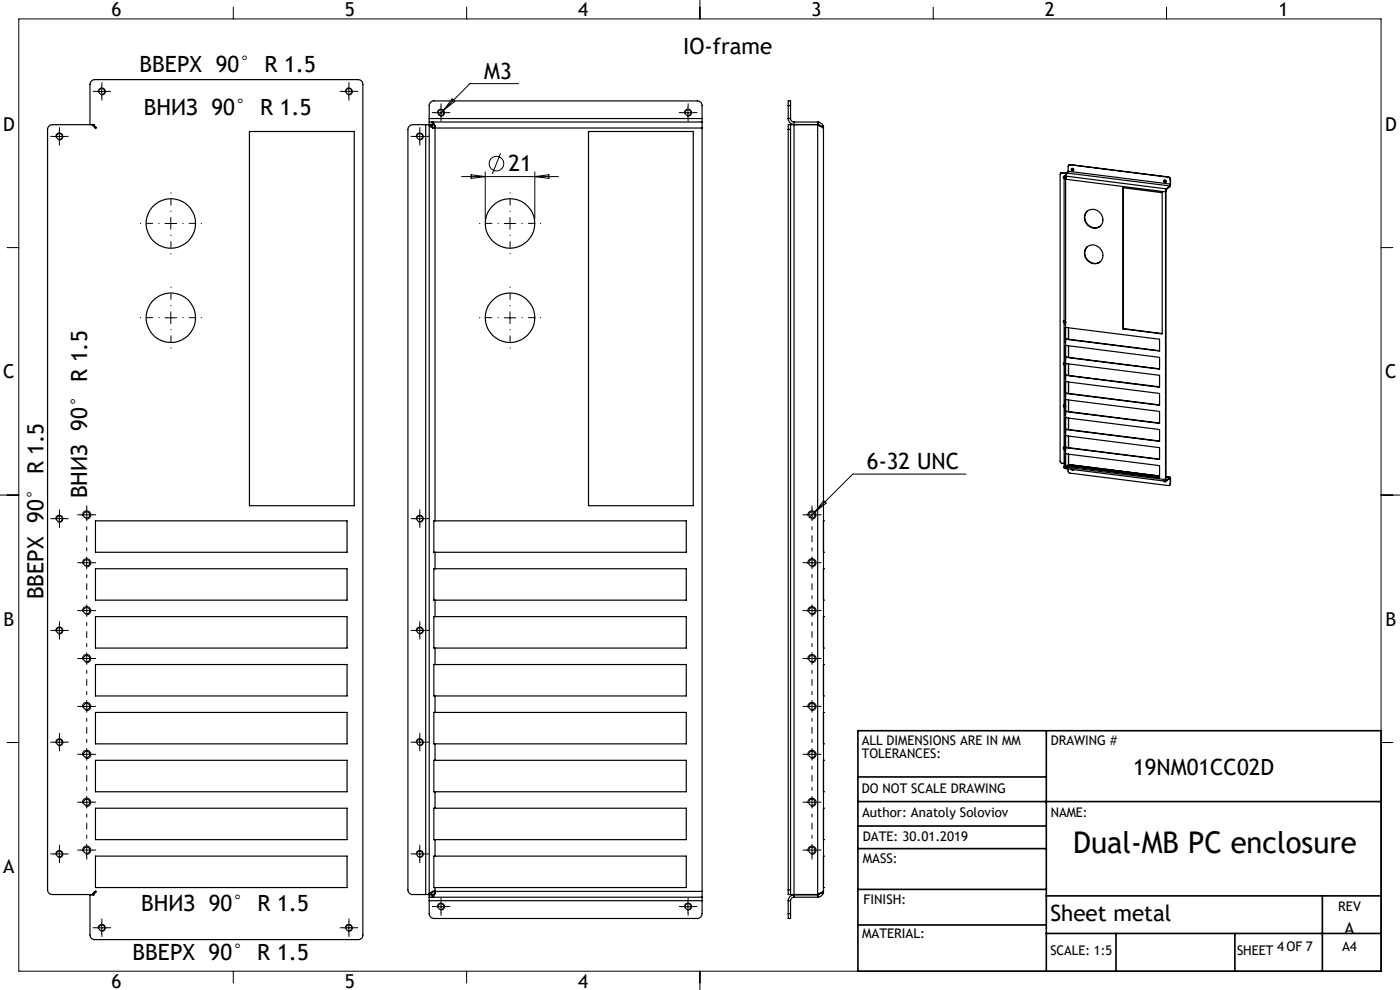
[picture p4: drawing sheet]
<svg xmlns="http://www.w3.org/2000/svg" width="297mm" height="210mm" viewBox="0 0 297 210" stroke-linecap="round" stroke-linejoin="round" font-family="sans-serif">
<g fill="none" stroke="#000" stroke-width=".21">
<path d="M4 4h289v202h-289zM20.4 19.4h2.5M20.9 19.6a.75 .75 0 0 1 .6-.9 .75 .75 0 0 1 .9 .8 .75 .75 0 0 1-1 .6M21.6 18.2v2.5M49.5 1.5v2.5M72.8 19.4h2.4M73.3 19.6a.76 .76 0 0 1 .6-1 .76 .76 0 0 1 .9 .9 .76 .76 0 0 1-1 .6M74 18.2v2.5M99 1.5v2.5M110 17.7h-10.3l-5.6 5.7M148.5 0v4M198 1.5v2.5"/>
<path d="M247.5 1.5v2.5M11.4 29h2.5M11.9 29.1a.74 .74 0 0 1 .6-.9 .74 .74 0 0 1 .8 .8 .74 .74 0 0 1-.9 .7M12.6 27.7v2.5M87.8 29h2.5M88.3 29.1a.74 .74 0 0 1 .7-.9 .74 .74 0 0 1 .8 .8 .74 .74 0 0 1-.9 .7M89 27.7v2.5M92.3 23.9h2.5M92.8 24.1a.75 .75 0 0 1 .7-1 .75 .75 0 0 1 .8 .9 .75 .75 0 0 1-1 .6M93.6 22.6v2.5M94.1 23.4l-1.1 1M95.9 21l.6 .5-2.4 1.9z"/>
<path d="M97.9 37.5h20.6M99.9 37.1l3 .4-3 .3zM102.9 36.5v9.9M106.2 32.5l-1.8 4.4M113.5 36.5v9.9M113.5 37.5l3-.4v.7zM144.7 23.9h2.5M145.2 24.1a.75 .75 0 0 1 .7-1 .75 .75 0 0 1 .8 .9 .75 .75 0 0 1-.9 .6M145.9 22.6v2.5M1.5 52.5h2.5M35 47.4h2.5M36.2 46.1v2.5"/>
<path d="M107 47.4h2.4M108.2 46.1v2.5M293 52.5h2.5M35 67.4h2.5M36.2 66.1v2.5M107 67.4h2.4M108.2 66.1v2.5M225.9 68.3h.1a.39 .39 0 0 1-.2 .6zM225.9 72.1a.38 .38 0 0 1-.1 .6zM225.9 75.9a.38 .38 0 0 1-.1 .7zM225.9 79.8h.1a.39 .39 0 0 1-.2 .6zM225.9 83.6a.38 .38 0 0 1-.1 .6z"/>
<path d="M225.9 87.4a.35 .35 0 0 1-.1 .6zM225.9 91.3a.35 .35 0 0 1-.1 .6zM225.9 95.1a.38 .38 0 0 1-.1 .6zM0 105h4M11.4 110h2.5M11.9 110.2a.75 .75 0 0 1 .6-.9 .75 .75 0 0 1 .9 .8 .75 .75 0 0 1-1 .7M12.6 108.8v2.5M17.1 119.4h2.5M17.5 109.5a.88 .88 0 0 1 .8-1.2 .88 .88 0 0 1 .9 1 .88 .88 0 0 1-1 .8M17.5 119.6a.88 .88 0 0 1 .8-1.1 .88 .88 0 0 1 .9 .9 .88 .88 0 0 1-1 .8M18.4 118.1v2.5M87.8 110h2.5"/>
<path d="M88.3 110.2a.75 .75 0 0 1 .7-.9 .75 .75 0 0 1 .8 .8 .75 .75 0 0 1-.9 .7M89 108.8v2.5M171 119.4h2.5M171.4 109.5a.87 .87 0 0 1 .8-1.1 .87 .87 0 0 1 .9 .9 .87 .87 0 0 1-1.1 .8M171.4 119.6a.87 .87 0 0 1 .8-1.1 .87 .87 0 0 1 .9 1 .87 .87 0 0 1-1.1 .7M172.3 118.1v2.5M174.7 106.2l.6 .5-2.4 1.9zM204.9 100.6h-24l-9.3 9.2M293 105h4M11.4 133.7h2.5M11.9 133.9a.75 .75 0 0 1 .6-.9 .75 .75 0 0 1 .9 .8 .75 .75 0 0 1-1 .7M12.6 132.5v2.5"/>
<path d="M17.5 129.8a.88 .88 0 0 1 .8-1.1 .88 .88 0 0 1 .9 .9 .88 .88 0 0 1-1 .8M17.5 139.9a.88 .88 0 0 1 .8-1.1 .88 .88 0 0 1 .9 .9 .88 .88 0 0 1-1 .8M87.8 133.7h2.5M88.3 133.9a.75 .75 0 0 1 .7-.9 .75 .75 0 0 1 .8 .8 .75 .75 0 0 1-.9 .7M89 132.5v2.5M171.4 129.8a.87 .87 0 0 1 .8-1.1 .87 .87 0 0 1 .9 .9 .87 .87 0 0 1-1.1 .8M171.4 139.9a.87 .87 0 0 1 .8-1.1 .87 .87 0 0 1 .9 1 .87 .87 0 0 1-1.1 .7M1.5 157.5h2.5M11.4 157.4h2.5M11.9 157.6a.75 .75 0 0 1 .6-.9 .75 .75 0 0 1 .9 .8 .75 .75 0 0 1-1 .7M12.6 156.2v2.5M17.5 150.1a.88 .88 0 0 1 .8-1.1 .88 .88 0 0 1 .9 .9 .88 .88 0 0 1-1 .8"/>
<path d="M87.8 157.4h2.5M88.3 157.6a.75 .75 0 0 1 .7-.9 .75 .75 0 0 1 .8 .8 .75 .75 0 0 1-.9 .7M89 156.2v2.5M171.4 150.1a.87 .87 0 0 1 .8-1.1 .87 .87 0 0 1 .9 .9 .87 .87 0 0 1-1.1 .8M293 157.5h2.5M12.6 179.9v2.5M17.5 160.3a.88 .88 0 0 1 .8-1.2 .88 .88 0 0 1 .9 1 .88 .88 0 0 1-1 .8M17.5 170.4a.88 .88 0 0 1 .8-1.1 .88 .88 0 0 1 .9 .9 .88 .88 0 0 1-1 .8M89 179.9v2.5M171.4 160.3a.87 .87 0 0 1 .8-1.1 .87 .87 0 0 1 .9 .9 .87 .87 0 0 1-1.1 .8M171.4 170.4a.87 .87 0 0 1 .8-1.1 .87 .87 0 0 1 .9 1 .87 .87 0 0 1-1.1 .7M11.4 181.1h2.5"/>
<path d="M11.9 181.4a.75 .75 0 0 1 .6-1 .75 .75 0 0 1 .9 .8 .75 .75 0 0 1-1 .7M17.5 180.6a.88 .88 0 0 1 .8-1.1 .88 .88 0 0 1 .9 .9 .88 .88 0 0 1-1 .8M20.4 196.8h2.5M20.9 197a.75 .75 0 0 1 .6-.9 .75 .75 0 0 1 .9 .8 .75 .75 0 0 1-1 .6M21.6 195.6v2.5M72.8 196.8h2.4M73.3 197a.76 .76 0 0 1 .6-.9 .76 .76 0 0 1 .9 .8 .76 .76 0 0 1-1 .6M74 195.6v2.5M87.8 181.1h2.5M88.3 181.4a.75 .75 0 0 1 .7-1 .75 .75 0 0 1 .8 .8 .75 .75 0 0 1-.9 .7M92.3 192.3h2.5M92.8 192.5a.75 .75 0 0 1 .7-.9 .75 .75 0 0 1 .8 .8 .75 .75 0 0 1-1 .6"/>
<path d="M93.6 191.1v2.5M144.7 192.3h2.5M145.2 192.5a.75 .75 0 0 1 .7-.9 .75 .75 0 0 1 .8 .8 .75 .75 0 0 1-.9 .6M145.9 191.1v2.5M171.4 180.6a.87 .87 0 0 1 .8-1.1 .87 .87 0 0 1 .9 .9 .87 .87 0 0 1-1.1 .8M49.5 206v2.5M99 206v2.5M148.5 206v4"/>
<circle cx="105.3" cy="34.7" r="1.54"/>
<circle cx="225.8" cy="37.7" r=".29"/>
<circle cx="227.5" cy="36" r=".28"/>
<circle cx="247.1" cy="38.5" r=".28"/>
<circle cx="225.8" cy="68.3" r=".29"/>
<circle cx="225.8" cy="77.2" r=".29"/>
<circle cx="225.8" cy="95.1" r=".29"/>
<circle cx="225.8" cy="86.1" r=".29"/>
<circle cx="227.5" cy="99.5" r=".27"/>
<circle cx="247.1" cy="102" r=".27"/>
</g>
<g fill="none" stroke="#000" stroke-width=".35">
<path d="M182 155h111v51h-111zM222 155v51M182 170h111M182 164.8h40M182 175.2h40M182 196.2h40M182 188.7h40M182 180h40M222 190h71M222 198h71M236.7 198v8M262 198v8"/>
<path d="M280.5 190v16"/>
</g>
<g fill="none" stroke="#000" stroke-width=".21" stroke-dasharray="15.2 1.3 1.3 1.3" stroke-dashoffset="15.1">
<path d="M33.8 47.4h-4M36.3 44.9v-4M36.3 49.9v4M38.8 47.4h4M105.7 47.4h-4M108.2 44.9v-4M108.2 49.9v4M110.7 47.4h4M33.8 67.4h-4M36.3 64.9v-4M36.3 69.9v4M38.8 67.4h4"/>
<path d="M105.7 67.4h-4M108.2 64.9v-4M108.2 69.9v4M110.7 67.4h4"/>
</g>
<g fill="none" stroke="#000" stroke-width=".21" stroke-dasharray="15.2 1.3 1.3 1.3">
<path d="M20.4 19.4h-.7M21.6 18.1v-.6M22.9 19.4h.6M72.8 19.4h-.6M74 18.1v-.6M75.3 19.4h.6M11.4 28.9h-.7M12.6 27.7v-.6M12.6 30.2v.6M13.9 28.9h.6M21.6 20.6v.7M74 20.6v.7"/>
<path d="M87.8 28.9h-.6M89.1 27.7v-.6M89.1 30.2v.6M90.3 28.9h.6M92.3 23.9h-.6M93.6 22.6v-.6M93.6 25.1v.7M94.8 23.9h.6M144.7 23.9h-.6M146 22.6v-.6M146 25.1v.7M147.2 23.9h.7"/>
<path d="M11.4 110h-.7M12.6 108.8v-.7M12.6 111.3v.6M13.9 110h.6M17.1 119.4h-.6M17.1 109.2h-.6M18.4 109.2v-1.2M18.4 109.2h-1.3M18.4 109.2v1.3M18.4 109.2h1.2M18.4 108v-.7M19.6 119.4h.7"/>
<path d="M19.6 109.2h.7M87.8 110h-.6M89.1 108.8v-.7M89.1 111.3v.6M90.3 110h.6M171 119.4h-.7M171 109.2h-.7M172.3 109.2v-1.2M172.3 109.2h-1.3M172.3 109.2v1.3M172.3 109.2h1.2M172.3 108v-.7"/>
<path d="M173.5 119.4h.7M173.5 109.2h.7M11.4 133.7h-.7M12.6 132.5v-.6M12.6 135v.6M13.9 133.7h.6M17.1 129.5h-.6M17.1 139.7h-.6M18.4 129.5v-1.2M18.4 129.5h-1.3M18.4 129.5v1.3M18.4 129.5h1.2"/>
<path d="M18.4 139.7v-1.3M18.4 139.7h-1.3M18.4 139.7v1.2M18.4 139.7h1.2M19.6 129.5h.7M19.6 139.7h.7M87.8 133.7h-.6M89.1 132.5v-.6M89.1 135v.6M90.3 133.7h.6M171 129.5h-.7M171 139.7h-.7"/>
<path d="M172.3 129.5v-1.2M172.3 129.5h-1.3M172.3 129.5v1.3M172.3 129.5h1.2M172.3 139.7v-1.3M172.3 139.7h-1.3M172.3 139.7v1.2M172.3 139.7h1.2M173.5 129.5h.7M173.5 139.7h.7M11.4 157.4h-.7M12.6 156.2v-.6"/>
<path d="M12.6 158.7v.6M13.9 157.4h.6M17.1 149.8h-.6M18.4 149.8v-1.2M18.4 149.8h-1.3M18.4 149.8v1.3M18.4 149.8h1.2M19.6 149.8h.7M87.8 157.4h-.6M89.1 156.2v-.6M89.1 158.7v.6M90.3 157.4h.6"/>
<path d="M171 149.8h-.7M172.3 149.8v-1.2M172.3 149.8h-1.3M172.3 149.8v1.3M172.3 149.8h1.2M173.5 149.8h.7M12.6 179.9v-.6M17.1 160h-.6M17.1 170.2h-.6M18.4 160v-1.2M18.4 160h-1.3M18.4 160v1.3"/>
<path d="M18.4 160h1.2M18.4 170.2v-1.3M18.4 170.2h-1.3M18.4 170.2v1.2M18.4 170.2h1.2M19.6 160h.7M19.6 170.2h.7M89.1 179.9v-.6M171 160h-.7M171 170.2h-.7M172.3 160v-1.2M172.3 160h-1.3"/>
<path d="M172.3 160v1.3M172.3 160h1.2M172.3 170.2v-1.3M172.3 170.2h-1.3M172.3 170.2v1.2M172.3 170.2h1.2M173.5 160h.7M173.5 170.2h.7M11.4 181.1h-.7M12.6 182.4v.6M13.9 181.1h.6M17.1 180.3h-.6"/>
<path d="M18.4 180.3v-1.2M18.4 180.3h-1.3M18.4 180.3v1.3M18.4 180.3h1.2M18.4 181.6v.6M19.6 180.3h.7M20.4 196.8h-.7M21.6 195.5v-.6M21.6 198v.7M22.9 196.8h.6M72.8 196.8h-.6M74 195.5v-.6"/>
<path d="M74 198v.7M75.3 196.8h.6M87.8 181.1h-.6M89.1 182.4v.6M90.3 181.1h.6M92.3 192.3h-.6M93.6 191v-.6M93.6 193.5v.7M94.8 192.3h.6M144.7 192.3h-.6M146 191v-.6M146 193.5v.7"/>
<path d="M147.2 192.3h.7M171 180.3h-.7M172.3 180.3v-1.2M172.3 180.3h-1.3M172.3 180.3v1.3M172.3 180.3h1.2M172.3 181.6v.6M173.5 180.3h.7"/>
</g>
<g fill="none" stroke="#000" stroke-width=".21" stroke-dasharray="15.2 1.3 1.3 1.3" stroke-dashoffset="14.6">
<path d="M18.4 116.9v-5.2M172.3 116.9v-5.2M18.4 137.2v-5.2M18.4 127v-5.1M172.3 137.2v-5.2M172.3 127v-5.1M18.4 157.5v-5.2M18.4 147.3v-5.1M172.3 157.5v-5.2M172.3 147.3v-5.1M18.4 177.8v-5.1M18.4 167.7v-5.2"/>
<path d="M172.3 177.8v-5.1M172.3 167.7v-5.2"/>
</g>
<g fill="none" stroke="#000" stroke-width=".25">
<path d="M19.6 26.6v-.2h-8.5a1.02 1.02 0 0 0-1 1v161.4a1.02 1.02 0 0 0 1 1h8.5l.5-.7h.3l-.6 .7M19.6 26.6h.1M19.8 26.4l.6 .8h-.2l-.6-.6M19.8 26.4h.1M19.8 26.4h-.7v-8.5a1.09 1.09 0 0 1 1-1h55.9a1.02 1.02 0 0 1 1 1v180.4a.96 .96 0 0 1-1 1h-55.9a1.02 1.02 0 0 1-1-1v-8.5h.7M52.9 27.9h22.2v79.4h-22.2zM90.3 26.4h1.2v.2M90.3 26.4h-2.7a1.02 1.02 0 0 0-1.1 1v161.4a1.02 1.02 0 0 0 1.1 1h2.7M90.3 26.4v163.4M91.1 26.6h.1M91.1 26.6l.2 .3 .5 .2M91.1 25.1v.8"/>
<path d="M91.1 25.1v-2.7a.96 .96 0 0 1 .9-1h55.9a.97 .97 0 0 1 1 1v2.7M91.1 26.4h.7M91.1 25.9h57.8M91.1 25.9v163.9M91.1 26.6h.4M91.1 25.1h57.8M91.5 26.6l.5 .5h-.2M91.5 26.6h.1M91.7 25.9h.1M91.7 25.9v.5M91.8 26.4v-.5l.5 .8M91.8 26.4l.5 .4v-.1"/>
<path d="M91.8 27.1h.5v83.4M92.3 26.7v.5h56.6M124.8 27.9h22.3v79.4h-22.3zM148.9 25.9v1.3M148.9 25.1v.8M148.9 27.2v161.9M167.2 22.4v-1h.5v1M167.2 25.1a1.26 1.26 0 0 0 1.3 1.3h5M167.2 25.1h.5M167.2 27.4h.5M167.2 22.4v2.7M167.2 27.4v161.4"/>
<path d="M167.2 22.4h.5M167.7 26.4v1M167.7 26.4h-.5v1M167.7 26.4h5.8M167.7 25.1a.72 .72 0 0 0 .8 .8M167.7 22.4v2.7M167.7 27.4v161.4M168.5 25.9h5M168.5 25.9v163.9M173.5 26.6h.1M173.5 26.6l1.2 .5M173.5 26.4h.1"/>
<path d="M173.5 25.9h.1M173.5 25.9v163.9h-5M173.5 26.4l.4 .1 .2 .3 .5-.1M173.5 25.9a1.31 1.31 0 0 1 1.1 .8M173.5 25.9v.5M174.6 27.1h.1M174.6 26.7l.1 .5M174.7 27.1v162M225.3 36.6l-.3 .1-.1 .2v61l.3 .3 .5 .1M225.3 36.6l1 .2M225.4 36.6l-.4 .1M225.4 36.6h-.1"/>
<path d="M225.4 36.6l1 .1M225.7 37.5v.2M225.7 37.7v61.4M225.8 37.6h.1M225.8 37.6l.1 .4M225.8 37.6h.2v.3l-.1 .1M225.8 37.5h.1M225.8 37.4l-.2 .2 .1 .3M225.8 37.3l.2 .1M225.8 37.3v.3M225.8 37.5l.2 .1M225.8 37.6h.2"/>
<path d="M225.9 38h.2v33.9M226 37.6h.1M226 37.6v.2M226 37.5v.1M226 37.4l.1 .6M226 37.4h.1M226 37.4v.2M226 37.4l21.4 2.7M226.1 38h.1M226.1 38l21.2 2.7M226.3 36.8h.1M226.3 36.8v.1"/>
<path d="M226.4 36.7v.1M226.4 36.7l-.1 .1M226.5 36.7l-.7 .6M226.5 36.7l21.6 2.7M226.6 36.3l-.1 .4M226.6 36.3l21.6 2.7M227 35h-.3l-.1 .2v1.1M227 35l20.9 2.6M227 34.9l-.3 .1M227 34.9v.1M227 34.9l20.9 2.6M227.4 35.8a.25 .25 0 0 0 0 .2 .25 .25 0 0 0 .3 .1"/>
<path d="M238.2 39.8l8.4 1.1v29.9l-8.4-1zM238.3 39.9v29.8M247 38.2a.25 .25 0 0 0 .1 .3 .25 .25 0 0 0 .2 .1M247.9 37.6l.2 .1 .1 .3M247.9 37.5l.3 .2 .1 .3M247.9 37.5v.1M248.1 39.4l-.7 .7M248.1 39.6l-.7 .6M248.1 39.4v.2M248.2 39l-.1 .4M248.2 38v1M248.3 39l-.2 .6"/>
<path d="M248.3 38h-.1M248.3 39h-.1M248.3 38v1M230.6 44.8a2.1 2.1 0 0 1 2.9 .5 2.1 2.1 0 0 1-.3 2.8 2.14 2.14 0 0 1-2.7-.6 2.14 2.14 0 0 1 .1-2.7zM230.6 52.4a2.08 2.08 0 0 1 3 .5 2.08 2.08 0 0 1-.7 2.9 2.16 2.16 0 0 1-2.4-.8 2.16 2.16 0 0 1 .1-2.6zM230.6 44.8a2.12 2.12 0 0 0 .1 2.8 2.12 2.12 0 0 0 2.7 .3M230.6 52.3a2.12 2.12 0 0 0 .1 2.8 2.12 2.12 0 0 0 2.7 .4M247.3 40.7v61M247.3 40.6v.1M247.3 40.6v61.1M247.4 40.1l-.1 .6M247.4 40.2l-.1 .4"/>
<path d="M247.4 40.1v.1M225.7 68v.3M225.7 77.3v-.3l-.1 .1 .1 .3M225.7 68l-.1 .2 .1 .3M226 75.8h.1M226 79.6v-2.5l20 2.5v2.6l-19.9-2.6M226 79.6h.1M226 72v-2.6l20 2.6v2.5l-19.9-2.5M226 72h.1M226 75.8l.1-2.5 19.9 2.5v2.5l-19.9-2.5M226.1 71.9l19.9 2.5M226.1 79.5l19.9 2.5"/>
<path d="M226.1 75.7l19.9 2.5M226.1 72v3.7M226.1 75.8v3.7M226.1 79.6v3.8M226.1 71.9l-.1 .1M226.1 75.7l-.1 .1M226.1 79.5l-.1 .1M226.7 69.5v2.5M226.7 73.4v2.4M226.7 77.2v2.4M238.3 69.7l-.1 .1M238.3 69.7l8.3 1.1"/>
<path d="M225.7 86.2v-.3l-.1 .2 .1 .2M225.7 95.1v-.2l-.1 .1 .1 .3M225.8 99.1h.3M225.8 99.1h.1M225.8 99.1v.2l.2 .1M225.8 99.2h.2M225.8 99.1h.2M225.8 99.1l.2 .1M226 99.1h.1M226 99.1v.1M226 83.4v-2.5l20 2.6v2.5l-19.9-2.5M226 83.4l.1 .1"/>
<path d="M226 87.3v-2.5l20 2.5v2.5l-19.9-2.5M226 87.3h.1M226 91.1v-2.5l20 2.5v2.5l-19.9-2.5M226 91.1h.1M226 94.9l.1-2.5 19.9 2.6v2.5l-19.9-2.5M226 94.9l.1 .1M226 98.8v-2.5l20 2.5v2.5l-19.9-2.5M226 98.8h.1M226 99.4h.1M226 99.2h.1M226 99.4l21.3 2.7-.2 .1-.2-.2M226 99.2v.2"/>
<path d="M226.1 99.1h.1M226.1 98.7l19.9 2.5M226.1 94.9l19.9 2.5M226.1 91l19.9 2.5M226.1 87.2l19.9 2.5M226.1 83.4l19.9 2.5M226.1 99.1l-.1 .3M226.1 83.5v3.7M226.1 87.3v3.7M226.1 91.1v3.8M226.1 95v3.7M226.1 98.8v.3"/>
<path d="M226.1 99.1l21.2 2.6M226.1 83.4h-.1M226.1 87.2l-.1 .1M226.1 91l-.1 .1M226.1 94.9h-.1M226.1 98.7l-.1 .1M226.6 99.5v.5l.3 .4 21 2.6 .2-.1 .1-.3M226.7 81v2.5M226.7 84.8v2.5M226.7 88.7v2.4M226.7 92.5v2.5M226.7 98.5l-.3 .3"/>
<path d="M226.7 98.5h.1M226.7 96.3v2.2M226.7 98.5l19.3 2.5M227.3 99.5l.2 .2 .3-.1M227.4 99.6l.3 .1M20.2 110.5h53.4v6.6h-53.4zM92.3 110.5h-.3v6.6h.3M92.3 110.5h53.3v6.6h-53.3M92.3 117.1v3.5M174.7 110.5h.1M174.7 117.1h.1M247.1 102.1h.2"/>
<path d="M247.3 101.7v.4h.1M247.3 101.7l.1 .2M247.3 101.7h.1M247.4 101.9h.1M247.4 101.9v.2M248 101.6h.2M248.1 101.2l.2 .1v.3M248.1 101.5l.1 .1M248.1 101.2l-.8-.1 .9 .1M248.1 101.2v.3M248.1 101.2l-.7 .7M248.1 101.5l-.7 .6"/>
<path d="M248.2 101.6v1M248.3 102.6l-.2 .3M248.3 101.6v1M248.3 101.6h-.1M248.3 102.6h-.1M20.2 120.6h53.4v6.7h-53.4zM20.2 130.8h53.4v6.7h-53.4zM92.3 120.6h-.3v6.7h.3M92.3 130.8h-.3v6.7h.3M92.3 130.8h53.3v6.7h-53.3M92.3 120.6h53.3v6.7h-53.3M92.3 127.3v3.5"/>
<path d="M92.3 137.5v3.5M174.7 127.3h.1M174.7 130.8h.1M174.7 137.5h.1M174.7 120.6h.1M20.2 141h53.4v6.6h-53.4zM20.2 151.1h53.4v6.7h-53.4zM92.3 141h-.3v6.6h.3M92.3 151.1h-.3v6.7h.3M92.3 151.1h53.3v6.7h-53.3M92.3 141h53.3v6.6h-53.3M92.3 147.6v3.5"/>
<path d="M92.3 157.8v3.5M174.7 141h.1M174.7 147.6h.1M174.7 151.1h.1M174.7 157.8h.1M20.2 161.3h53.4v6.6h-53.4zM20.2 171.4h53.4v6.7h-53.4zM92.3 161.3h-.3v6.6h.3M92.3 171.4h-.3v6.7h.3M92.3 171.4h53.3v6.7h-53.3M92.3 161.3h53.3v6.6h-53.3M92.3 167.9v3.5"/>
<path d="M92.3 178.1v3.5M174.7 161.3h.1M174.7 167.9h.1M174.7 171.4h.1M174.7 178.1h.1M19.6 189.6h.1M19.8 189.8h.1M20.2 181.6h53.4v6.7h-53.4zM90.3 189.8h.8M91.1 189.6h.1M91.1 190.3v.8M91.1 191.1v2.7a1.02 1.02 0 0 0 .9 1h55.9a1.02 1.02 0 0 0 1-1v-2.7"/>
<path d="M91.1 190.3h57.8M91.1 189.6h.4M91.1 191.1h57.8M91.5 189.6v.2h-.4M91.7 190.3h.1M91.7 189.8v.5M91.8 189.8h-.7v.5M91.8 189.1l-.7 .5h.4M91.8 189.1h.2l-.5 .5M92.3 189.6l-.5 .7v-.5M92.3 181.6h-.3v6.7h.3M92.3 188.3v.8h-.5"/>
<path d="M92.3 189.6v-.2l-.5 .4M92.3 181.6h53.3v6.7h-53.3M148.9 189.1h-56.6v.5M148.9 189.1v1.2M148.9 190.3v.8M167.2 188.8v1h.5M167.2 193.8v1h.5v-1M167.2 191.1h.5M167.2 188.8h.5M167.2 191.1v2.7M167.2 193.8h.5M167.7 188.8v1"/>
<path d="M167.7 189.8h.8M167.7 191.1v2.7M168.5 189.8a1.21 1.21 0 0 0-1.3 1.3M168.5 190.3a.72 .72 0 0 0-.8 .8M168.5 189.8h5M168.5 190.3h5M168.5 189.8v.5M173.5 189.6h.1M173.5 189.8h.1M173.5 190.3h.1M173.5 189.8v.5M174.6 189.1h.1"/>
<path d="M174.6 189.6a1.19 1.19 0 0 1-1.1 .7M174.6 189.6l-.5-.2-.2 .3-.4 .1M174.7 181.6h.1M174.7 188.3h.1M174.7 189.1l-1.2 .5M174.7 189.1l-.1 .5"/>
<circle cx="21.6" cy="19.4" r=".63"/>
<circle cx="74" cy="19.4" r=".63"/>
<circle cx="12.6" cy="28.9" r=".63"/>
<circle cx="89.1" cy="28.9" r=".63"/>
<circle cx="93.5" cy="23.9" r=".62"/>
<circle cx="146" cy="23.9" r=".62"/>
<circle cx="227.5" cy="36" r=".22"/>
<circle cx="247.1" cy="38.4" r=".22"/>
<circle cx="36.2" cy="47.4" r="5.2"/>
<circle cx="108.2" cy="47.4" r="5.3"/>
<circle cx="36.2" cy="67.4" r="5.2"/>
<circle cx="108.2" cy="67.4" r="5.3"/>
<circle cx="12.6" cy="110" r=".63"/>
<circle cx="18.4" cy="109.2" r=".67"/>
<circle cx="18.4" cy="119.4" r=".67"/>
<circle cx="89.1" cy="110" r=".63"/>
<circle cx="172.3" cy="109.2" r=".68"/>
<circle cx="172.3" cy="119.4" r=".68"/>
<circle cx="12.6" cy="133.7" r=".63"/>
<circle cx="18.4" cy="139.7" r=".67"/>
<circle cx="18.4" cy="129.5" r=".67"/>
<circle cx="89.1" cy="133.7" r=".63"/>
<circle cx="172.3" cy="139.7" r=".68"/>
<circle cx="172.3" cy="129.6" r=".68"/>
<circle cx="12.6" cy="157.4" r=".63"/>
<circle cx="18.4" cy="149.9" r=".67"/>
<circle cx="89.1" cy="157.4" r=".63"/>
<circle cx="172.3" cy="149.9" r=".68"/>
<circle cx="18.4" cy="160" r=".67"/>
<circle cx="18.4" cy="170.2" r=".67"/>
<circle cx="172.3" cy="160" r=".68"/>
<circle cx="172.3" cy="170.2" r=".68"/>
<circle cx="12.6" cy="181.1" r=".63"/>
<circle cx="18.4" cy="180.3" r=".67"/>
<circle cx="21.6" cy="196.8" r=".63"/>
<circle cx="74" cy="196.8" r=".63"/>
<circle cx="89.1" cy="181.1" r=".63"/>
<circle cx="93.5" cy="192.3" r=".62"/>
<circle cx="146" cy="192.3" r=".62"/>
<circle cx="172.3" cy="180.4" r=".68"/>
</g>
<text font-size="6.3" x="227.7" y="180.9">Dual-MB PC enclosure</text>
<g font-size="4.7">
<text x="144.9" y="11.6">IO-frame</text>
<text x="29.6" y="15.2">ВВЕРХ 90° R 1.5</text>
<text x="102.7" y="16.7">M3</text>
<text x="30.5" y="24.4">ВНИЗ 90° R 1.5</text>
<text x="107.9" y="36.3">21</text>
<text x="183.9" y="99.5">6-32 UNC</text>
<text x="18.5" y="105.7" transform="rotate(-90 18.5 105.7)">ВНИЗ 90° R 1.5</text>
<text x="9.2" y="127.1" transform="rotate(-90 9.2 127.1)">ВВЕРХ 90° R 1.5</text>
<text x="240.4" y="164.3">19NM01CC02D</text>
<text x="29.9" y="193.2">ВНИЗ 90° R 1.5</text>
<text x="222.8" y="195.3">Sheet metal</text>
<text x="28.1" y="203.6">ВВЕРХ 90° R 1.5</text>
</g>
<g font-size="4.1">
<text x="23.7" y="3.4">6</text>
<text x="73.2" y="3.4">5</text>
<text x="122.7" y="3.4">4</text>
<text x="172.2" y="3.4">3</text>
<text x="221.7" y="3.4">2</text>
<text x="271.2" y="3.4">1</text>
<text x=".7" y="27.8">D</text>
<text x="293.8" y="27.8">D</text>
<text x=".7" y="80.3">C</text>
<text x="293.9" y="80.3">C</text>
<text x=".7" y="132.8">B</text>
<text x="293.9" y="132.8">B</text>
<text x=".7" y="185.3">A</text>
<text x="23.7" y="209.6">6</text>
<text x="73.2" y="209.6">5</text>
<text x="122.7" y="209.6">4</text>
</g>
<text font-size="3.5" x="285.2" y="198.1">A</text>
<g font-size="2.8">
<text x="182.8" y="158">ALL DIMENSIONS ARE IN MM</text>
<text x="182.8" y="160.8">TOLERANCES:</text>
<text x="222.9" y="157.9">DRAWING #</text>
<text x="182.8" y="168.2">DO NOT SCALE DRAWING</text>
<text x="182.9" y="173.4">Author: Anatoly Soloviov</text>
<text x="222.9" y="173.4">NAME:</text>
<text x="183" y="178.4">DATE: 30.01.2019</text>
<text x="183" y="183.1">MASS:</text>
<text x="183.2" y="191.7">FINISH:</text>
<text x="283.9" y="193.3">REV</text>
<text x="182.9" y="198.9">MATERIAL:</text>
<text x="222.8" y="202.7">SCALE: 1:5</text>
<text x="262.4" y="202.7">SHEET</text>
<text x="270.9" y="201.7">4 OF 7</text>
<text x="284.7" y="201.7">A4</text>
</g>
</svg>
